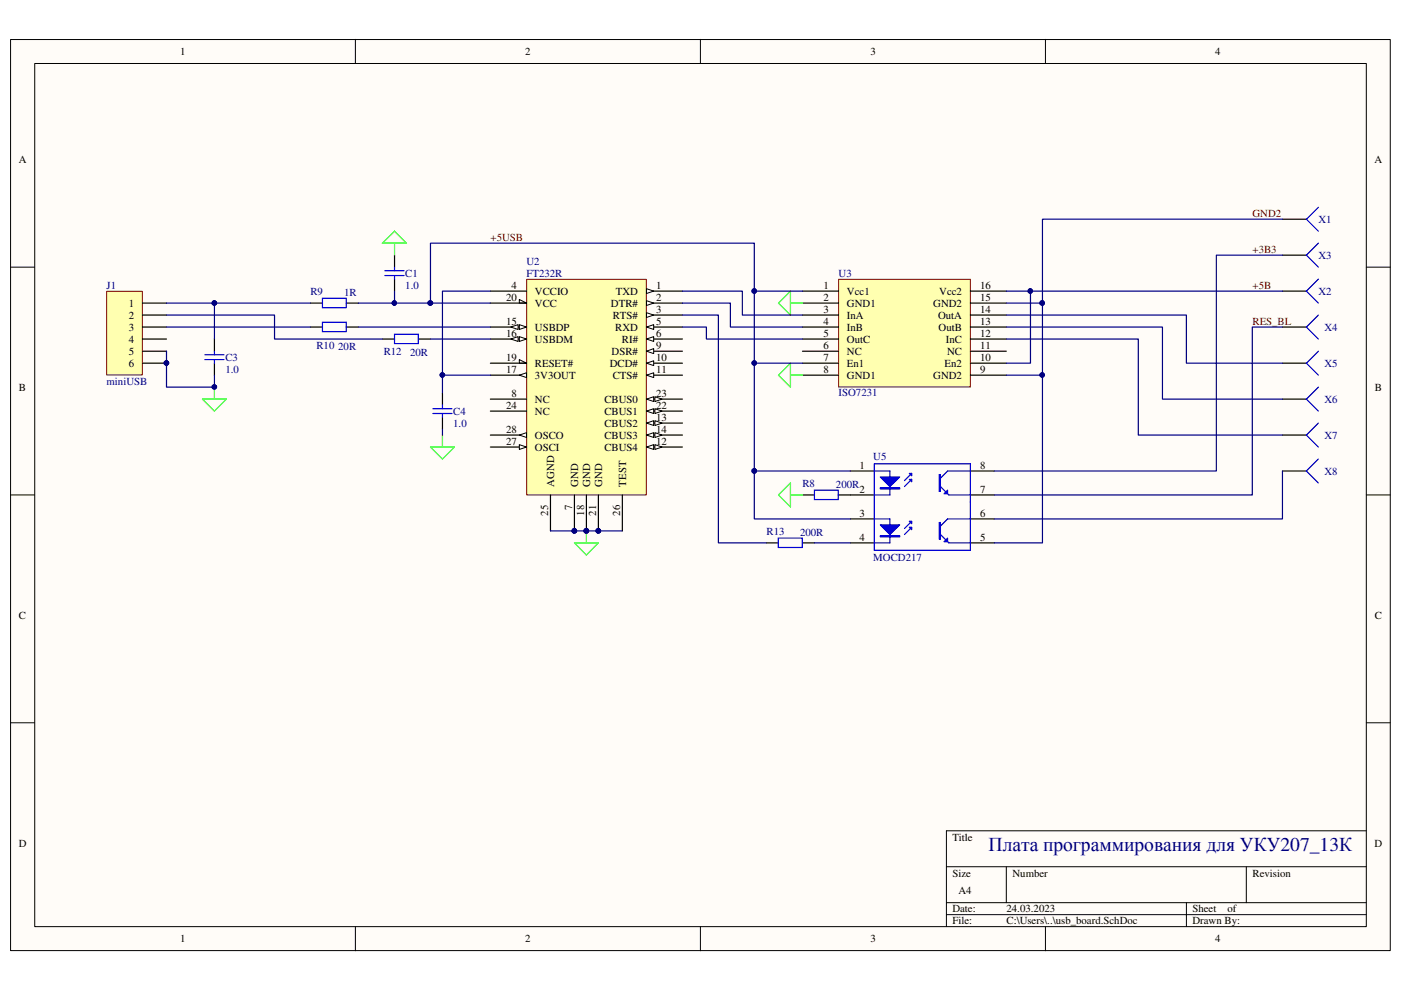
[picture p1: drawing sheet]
<svg xmlns="http://www.w3.org/2000/svg" width="297mm" height="210mm" viewBox="0 0 297 210" stroke-linecap="round" stroke-linejoin="round" font-family="sans-serif">
<path d="M2.3 8.4h292.5v193.1h-292.5z" fill="#fffcf8"/>
<path d="M2.2 8.4h292.6v193.1h-292.6z" fill="none" stroke="#000" stroke-width=".21"/>
<path d="M7.4 13.5h282.3v183h-282.3z" fill="#fffcf8"/>
<g fill="none" stroke="#000" stroke-width=".21">
<path d="M7.4 13.5h282.3v183h-282.3zM75.3 8.3v5.1M148.5 8.3v5.1M221.7 8.3v5.1M2.2 56.6h5.1M289.7 56.6h5.1M2.2 104.9h5.1M289.7 104.9h5.1M2.2 153.2h5.1M289.7 153.2h5.1M289.7 176.1h-89v20.4M75.3 196.5v5.1"/>
<path d="M148.5 196.5v5.1M200.7 183.8h89M200.7 191.4h89M200.7 193.9h89M213.4 183.8v7.6M221.7 196.5v5.1M251.5 191.4v5.1M264.2 183.8v7.6"/>
</g>
<path d="M111.7 59.3h25.3v45.6h-25.3z" fill="#ffffb0"/>
<path d="M111.7 59.2h25.3v45.7h-25.3z" fill="none" stroke="#800000" stroke-width=".21"/>
<path d="M137.1 61.7h7.6" fill="none" stroke="#000" stroke-width=".25"/>
<path d="M137.1 61.2l1.5 .5-1.5 .5z" fill="#fffcf8"/>
<path d="M137.1 61.2l1.5 .5-1.5 .5z" fill="none" stroke="#000" stroke-width=".21"/>
<path d="M137.1 64.3h7.6" fill="none" stroke="#000" stroke-width=".25"/>
<path d="M137.1 63.8l1.5 .5-1.5 .5z" fill="#fffcf8"/>
<path d="M137.1 63.8l1.5 .5-1.5 .5z" fill="none" stroke="#000" stroke-width=".21"/>
<path d="M137.1 66.8h7.6" fill="none" stroke="#000" stroke-width=".25"/>
<path d="M137.1 66.3l1.5 .5-1.5 .5z" fill="#fffcf8"/>
<path d="M137.1 66.3l1.5 .5-1.5 .5z" fill="none" stroke="#000" stroke-width=".21"/>
<path d="M104 61.7h7.6M137.1 69.3h7.6" fill="none" stroke="#000" stroke-width=".25"/>
<path d="M137.1 69.3l1.5-.5v1z" fill="#fffcf8"/>
<path d="M137.1 69.3l1.5-.5v1z" fill="none" stroke="#000" stroke-width=".21"/>
<path d="M137.1 71.9h7.6" fill="none" stroke="#000" stroke-width=".25"/>
<path d="M137.1 71.9l1.5-.5v1z" fill="#fffcf8"/>
<path d="M137.1 71.9l1.5-.5v1z" fill="none" stroke="#000" stroke-width=".21"/>
<path d="M121.8 104.9v7.7" fill="none" stroke="#000" stroke-width=".25"/>
<circle cx="121.8" cy="112.5" r=".49" fill="#000080"/>
<circle cx="121.8" cy="112.5" r=".49" fill="none" stroke="#000080" stroke-width=".21"/>
<path d="M124.3 104.9v7.7" fill="none" stroke="#000" stroke-width=".25"/>
<circle cx="124.3" cy="112.5" r=".49" fill="#000080"/>
<circle cx="124.3" cy="112.5" r=".49" fill="none" stroke="#000080" stroke-width=".21"/>
<path d="M126.9 104.9v7.7" fill="none" stroke="#000" stroke-width=".25"/>
<circle cx="126.9" cy="112.5" r=".48" fill="#000080"/>
<circle cx="126.9" cy="112.5" r=".48" fill="none" stroke="#000080" stroke-width=".21"/>
<path d="M137.1 74.5h7.6M104 84.6h7.6M104 87.2h7.6" fill="none" stroke="#000" stroke-width=".25"/>
<path d="M137.1 74.5l1.5-.6v1.1z" fill="#fffcf8"/>
<path d="M137.1 74.5l1.5-.6v1.1z" fill="none" stroke="#000" stroke-width=".21"/>
<path d="M137.1 77h7.6" fill="none" stroke="#000" stroke-width=".25"/>
<path d="M137.1 77l1.5-.5v1z" fill="#fffcf8"/>
<path d="M137.1 77l1.5-.5v1z" fill="none" stroke="#000" stroke-width=".21"/>
<path d="M137.1 79.5h7.6" fill="none" stroke="#000" stroke-width=".25"/>
<path d="M137.1 79.5l1.5-.5v1.1z" fill="#fffcf8"/>
<path d="M137.1 79.5l1.5-.5v1.1z" fill="none" stroke="#000" stroke-width=".21"/>
<path d="M137.1 94.8h7.6" fill="none" stroke="#000" stroke-width=".25"/>
<path d="M137.1 94.8l1.5-.5v1z" fill="#fffcf8"/>
<path d="M137.1 94.8l1.5-.5v1z" fill="none" stroke="#000" stroke-width=".21"/>
<path d="M138.8 94.3l1.6 .5-1.6 .5z" fill="#fffcf8"/>
<path d="M138.8 94.3l1.6 .5-1.6 .5z" fill="none" stroke="#000" stroke-width=".21"/>
<path d="M137.1 89.7h7.6" fill="none" stroke="#000" stroke-width=".25"/>
<path d="M137.1 89.7l1.5-.5v1z" fill="#fffcf8"/>
<path d="M137.1 89.7l1.5-.5v1z" fill="none" stroke="#000" stroke-width=".21"/>
<path d="M138.8 89.2l1.6 .5-1.6 .5z" fill="#fffcf8"/>
<path d="M138.8 89.2l1.6 .5-1.6 .5z" fill="none" stroke="#000" stroke-width=".21"/>
<path d="M137.1 92.2h7.6" fill="none" stroke="#000" stroke-width=".25"/>
<path d="M137.1 92.2l1.5-.5v1.1z" fill="#fffcf8"/>
<path d="M137.1 92.2l1.5-.5v1.1z" fill="none" stroke="#000" stroke-width=".21"/>
<path d="M138.8 91.7l1.6 .5-1.6 .6z" fill="#fffcf8"/>
<path d="M138.8 91.7l1.6 .5-1.6 .6z" fill="none" stroke="#000" stroke-width=".21"/>
<path d="M137.1 87.2h7.6" fill="none" stroke="#000" stroke-width=".25"/>
<path d="M137.1 87.2l1.5-.5v1z" fill="#fffcf8"/>
<path d="M137.1 87.2l1.5-.5v1z" fill="none" stroke="#000" stroke-width=".21"/>
<path d="M138.8 86.7l1.6 .5-1.6 .5z" fill="#fffcf8"/>
<path d="M138.8 86.7l1.6 .5-1.6 .5z" fill="none" stroke="#000" stroke-width=".21"/>
<path d="M137.1 84.6h7.6" fill="none" stroke="#000" stroke-width=".25"/>
<path d="M137.1 84.6l1.5-.5v1z" fill="#fffcf8"/>
<path d="M137.1 84.6l1.5-.5v1z" fill="none" stroke="#000" stroke-width=".21"/>
<path d="M138.8 84.1l1.6 .5-1.6 .5z" fill="#fffcf8"/>
<path d="M138.8 84.1l1.6 .5-1.6 .5z" fill="none" stroke="#000" stroke-width=".21"/>
<path d="M104 69.3h7.6" fill="none" stroke="#000" stroke-width=".25"/>
<path d="M110.1 68.8l1.5 .5-1.5 .5z" fill="#fffcf8"/>
<path d="M110.1 68.8l1.5 .5-1.5 .5z" fill="none" stroke="#000" stroke-width=".21"/>
<path d="M108.3 69.3l1.6-.5v1z" fill="#fffcf8"/>
<path d="M108.3 69.3l1.6-.5v1z" fill="none" stroke="#000" stroke-width=".21"/>
<path d="M104 71.9h7.6" fill="none" stroke="#000" stroke-width=".25"/>
<path d="M110.1 71.4l1.5 .5-1.5 .5z" fill="#fffcf8"/>
<path d="M110.1 71.4l1.5 .5-1.5 .5z" fill="none" stroke="#000" stroke-width=".21"/>
<path d="M108.3 71.9l1.6-.5v1z" fill="#fffcf8"/>
<path d="M108.3 71.9l1.6-.5v1z" fill="none" stroke="#000" stroke-width=".21"/>
<path d="M104 79.5h7.6" fill="none" stroke="#000" stroke-width=".25"/>
<path d="M110.1 79.5l1.5-.5v1.1z" fill="#fffcf8"/>
<path d="M110.1 79.5l1.5-.5v1.1zM110.1 76.2l1.5 .8h-1.5zM110.1 63.5l1.5 .8h-1.5z" fill="none" stroke="#000" stroke-width=".21"/>
<path d="M104 77h7.6M104 64.3h7.6M104 94.8h7.6M116.7 104.9v7.7M131.9 104.9v7.7" fill="none" stroke="#000" stroke-width=".25"/>
<path d="M110.1 94.3l1.5 .5-1.5 .5z" fill="#fffcf8"/>
<path d="M110.1 94.3l1.5 .5-1.5 .5z" fill="none" stroke="#000" stroke-width=".21"/>
<path d="M104 92.2h7.6" fill="none" stroke="#000" stroke-width=".25"/>
<path d="M110.1 92.2l1.5-.5v1.1z" fill="#fffcf8"/>
<path d="M110.1 92.2l1.5-.5v1.1z" fill="none" stroke="#000" stroke-width=".21"/>
<circle cx="121.8" cy="112.5" r=".49" fill="#000080"/>
<circle cx="121.8" cy="112.5" r=".49" fill="none" stroke="#000080" stroke-width=".21"/>
<circle cx="124.3" cy="112.5" r=".49" fill="#000080"/>
<circle cx="124.3" cy="112.5" r=".49" fill="none" stroke="#000080" stroke-width=".21"/>
<circle cx="126.9" cy="112.5" r=".48" fill="#000080"/>
<circle cx="126.9" cy="112.5" r=".48" fill="none" stroke="#000080" stroke-width=".21"/>
<path d="M22.6 61.8h7.6v17.7h-7.6z" fill="#ffffb0"/>
<path d="M22.6 61.8h7.6v17.7h-7.6z" fill="none" stroke="#800000" stroke-width=".21"/>
<path d="M30.2 64.3h5.1M30.2 66.8h5.1M30.2 69.3h5.1M30.2 71.9h5.1M30.2 74.5h5.1M30.2 77h5.1" fill="none" stroke="#000" stroke-width=".25"/>
<circle cx="35.3" cy="77" r=".48" fill="#000080"/>
<circle cx="35.3" cy="77" r=".48" fill="none" stroke="#000080" stroke-width=".21"/>
<circle cx="35.3" cy="77" r=".48" fill="#000080"/>
<circle cx="35.3" cy="77" r=".48" fill="none" stroke="#000080" stroke-width=".21"/>
<path d="M45.5 71.9v2.6M45.5 77v2.5M65.8 69.3h2.6M73.4 69.3h2.6M81.1 71.9h2.5M88.7 71.9h2.6" fill="none" stroke="#000" stroke-width=".25"/>
<path d="M43.4 75.2h4.1M43.4 76.2h4.1M45.5 74.5v.7M45.5 76.2v.8M68.4 68.3h5v2h-5zM83.6 70.9h5.1v2h-5.1z" fill="none" stroke="#00f" stroke-width=".25"/>
<path d="M121.8 115.1h5.1l-2.6 2.6zM124.3 112.6v2.5" fill="none" stroke="#0f0" stroke-width=".25"/>
<circle cx="124.3" cy="112.5" r=".49" fill="#000080"/>
<circle cx="124.3" cy="112.5" r=".49" fill="none" stroke="#000080" stroke-width=".21"/>
<path d="M83.6 54.1v2.5M83.6 59.2v2.5M65.8 64.3h2.6M73.4 64.3h2.6M93.8 83.4v2.5M93.8 88.4v2.6" fill="none" stroke="#000" stroke-width=".25"/>
<path d="M81.6 58.4h4.1M81.6 57.4h4.1M83.6 56.6v.8M83.6 58.4v.8M68.4 63.2h5v2h-5zM91.8 86.7h4M91.8 87.7h4M93.8 85.9v.8M93.8 87.7v.7" fill="none" stroke="#00f" stroke-width=".25"/>
<path d="M177.8 59.3h27.9v22.7h-27.9z" fill="#ffffb0"/>
<path d="M177.8 59.2h27.9v22.8h-27.9z" fill="none" stroke="#800000" stroke-width=".21"/>
<g fill="none" stroke="#000" stroke-width=".25">
<path d="M271.9 46.5h5.1M271.9 54.1h5.1M170.1 61.7h7.7M170.1 64.3h7.7M170.1 66.8h7.7M170.1 69.3h7.7M170.1 71.9h7.7M170.1 74.5h7.7M170.1 77h7.7M170.1 79.5h7.7M205.7 61.7h7.7M205.7 64.3h7.7"/>
<path d="M205.7 66.8h7.7M205.7 69.3h7.7M205.7 71.9h7.7M205.7 74.5h7.7M205.7 77h7.7M205.7 79.5h7.7M271.9 61.7h5.1M271.9 69.3h5.1M271.9 77h5.1M271.9 84.6h5.1M271.9 92.2h5.1M271.9 99.9h5.1"/>
</g>
<path d="M279.5 43.9l-2.5 2.6 2.5 2.5M279.5 59.2l-2.5 2.5 2.5 2.6M279.5 51.6l-2.5 2.5 2.5 2.5M279.5 66.8l-2.5 2.5 2.5 2.6M279.5 74.5l-2.5 2.5 2.5 2.5M279.5 82.1l-2.5 2.5 2.5 2.6M279.5 89.7l-2.5 2.5 2.5 2.6M279.5 97.3l-2.5 2.6 2.5 2.5" fill="none" stroke="#00f" stroke-width=".25"/>
<path d="M42.9 84.6h5.1l-2.5 2.6zM45.5 82.1v2.5" fill="none" stroke="#0f0" stroke-width=".25"/>
<circle cx="45.4" cy="82" r=".48" fill="#000080"/>
<circle cx="45.4" cy="82" r=".48" fill="none" stroke="#000080" stroke-width=".21"/>
<path d="M81.1 51.6l2.5-2.6 2.6 2.6zM83.6 51.6v2.5M165.1 64.3l2.5-2.6v5.1zM167.6 77v5.1l-2.5-2.6zM167.6 79.5h2.5M167.6 64.3h2.5M91.3 94.8h5l-2.5 2.5zM93.8 92.2v2.6" fill="none" stroke="#0f0" stroke-width=".25"/>
<path d="M180.3 99.9h5.1M205.7 99.9h5.1M162.5 115.1h2.6M170.1 115.1h2.6M180.3 104.9h5.1M205.7 104.9h5.1" fill="none" stroke="#000" stroke-width=".25"/>
<path d="M185.4 99.9h3.3v5h-3.3M205.7 99.9h-4.8l-1.5 1.5M165 114.1h5.1v2h-5.1zM193.3 101.6l-1.5 1.6M193.3 100.4l-1.5 1.5M199.4 103.2l1.8 1.7h4.5M205.7 106.5v-8.2h-20.3v10.2" fill="none" stroke="#00f" stroke-width=".25"/>
<path d="M186.6 101.1h4.2l-2.1 2.1z" fill="#00f"/>
<path d="M186.6 101.1h4.2l-2.1 2.1zM186.6 103.4h4.2v.3h-4.2zM186.6 103.5h4.2" fill="none" stroke="#00f" stroke-width=".25"/>
<path d="M192.8 100.4h.5v.5z" fill="#00f"/>
<path d="M192.8 100.4h.5v.5z" fill="none" stroke="#00f" stroke-width=".25"/>
<path d="M192.8 101.6h.5v.6z" fill="#00f"/>
<path d="M192.8 101.6h.5v.6zM199.1 100.6h.3v3.6h-.3zM199.3 100.6v3.6" fill="none" stroke="#00f" stroke-width=".25"/>
<path d="M200.1 104.7l.8-.8v.8z" fill="#00f"/>
<path d="M185.4 110h3.3v5.1h-3.3M193.3 111.8l-1.5 1.5M193.3 110.5l-1.5 1.6M199.4 113.3l1.8 1.8h4.5M200.9 103.9v.8h-.8zM205.7 110h-4.8l-1.5 1.5M205.7 106.5v10.2h-20.3v-8.2" fill="none" stroke="#00f" stroke-width=".25"/>
<path d="M180.3 110h5.1M180.3 115.1h5.1M205.7 110h5.1M205.7 115.1h5.1" fill="none" stroke="#000" stroke-width=".25"/>
<path d="M186.6 111.3h4.2l-2.1 2z" fill="#00f"/>
<path d="M186.6 111.3h4.2l-2.1 2zM186.6 113.6h4.2v.2h-4.2zM186.6 113.7h4.2" fill="none" stroke="#00f" stroke-width=".25"/>
<path d="M192.8 110.5h.5v.5z" fill="#00f"/>
<path d="M192.8 110.5h.5v.5z" fill="none" stroke="#00f" stroke-width=".25"/>
<path d="M192.8 111.8h.5v.5z" fill="#00f"/>
<path d="M192.8 111.8h.5v.5zM199.1 110.8h.3v3.5h-.3zM199.3 110.8v3.5" fill="none" stroke="#00f" stroke-width=".25"/>
<path d="M200.1 114.9l.8-.8v.8z" fill="#00f"/>
<path d="M172.7 103.9h5v2h-5zM200.9 114.1v.8h-.8z" fill="none" stroke="#00f" stroke-width=".25"/>
<path d="M170.1 104.9h2.6M177.8 104.9h2.5" fill="none" stroke="#000" stroke-width=".25"/>
<path d="M167.6 102.4v5.1l-2.5-2.6zM167.6 104.9h2.5" fill="none" stroke="#0f0" stroke-width=".25"/>
<path d="M35.3 66.8h22.9v5.1h22.9M35.3 64.3h10.2v7.6M35.3 69.3h30.5M76 69.3h28M91.3 71.9h12.7" fill="none" stroke="#000080" stroke-width=".25"/>
<circle cx="45.4" cy="64.2" r=".49" fill="#000080"/>
<circle cx="45.4" cy="64.2" r=".49" fill="none" stroke="#000080" stroke-width=".21"/>
<path d="M35.3 74.5v7.6h10.2v-2.6" fill="none" stroke="#000080" stroke-width=".25"/>
<circle cx="45.4" cy="82" r=".48" fill="#000080"/>
<circle cx="45.4" cy="82" r=".48" fill="none" stroke="#000080" stroke-width=".21"/>
<circle cx="35.3" cy="77" r=".48" fill="#000080"/>
<circle cx="35.3" cy="77" r=".48" fill="none" stroke="#000080" stroke-width=".21"/>
<path d="M45.5 64.3h20.3" fill="none" stroke="#000080" stroke-width=".25"/>
<circle cx="45.4" cy="64.2" r=".49" fill="#000080"/>
<circle cx="45.4" cy="64.2" r=".49" fill="none" stroke="#000080" stroke-width=".21"/>
<path d="M76 64.3h28" fill="none" stroke="#000080" stroke-width=".25"/>
<circle cx="83.6" cy="64.2" r=".48" fill="#000080"/>
<circle cx="83.6" cy="64.2" r=".48" fill="none" stroke="#000080" stroke-width=".21"/>
<circle cx="91.2" cy="64.2" r=".5" fill="#000080"/>
<circle cx="91.2" cy="64.2" r=".5" fill="none" stroke="#000080" stroke-width=".21"/>
<path d="M104 79.5h-10.2v3.9" fill="none" stroke="#000080" stroke-width=".25"/>
<circle cx="93.8" cy="79.5" r=".48" fill="#000080"/>
<circle cx="93.8" cy="79.5" r=".48" fill="none" stroke="#000080" stroke-width=".21"/>
<path d="M116.7 112.6h15.2" fill="none" stroke="#000080" stroke-width=".25"/>
<circle cx="121.8" cy="112.5" r=".49" fill="#000080"/>
<circle cx="121.8" cy="112.5" r=".49" fill="none" stroke="#000080" stroke-width=".21"/>
<circle cx="124.3" cy="112.5" r=".49" fill="#000080"/>
<circle cx="124.3" cy="112.5" r=".49" fill="none" stroke="#000080" stroke-width=".21"/>
<circle cx="126.9" cy="112.5" r=".48" fill="#000080"/>
<circle cx="126.9" cy="112.5" r=".48" fill="none" stroke="#000080" stroke-width=".21"/>
<path d="M83.6 61.7v2.6" fill="none" stroke="#000080" stroke-width=".25"/>
<circle cx="83.6" cy="64.2" r=".48" fill="#000080"/>
<circle cx="83.6" cy="64.2" r=".48" fill="none" stroke="#000080" stroke-width=".21"/>
<path d="M104 61.7h-10.2v17.8" fill="none" stroke="#000080" stroke-width=".25"/>
<circle cx="93.8" cy="79.5" r=".48" fill="#000080"/>
<circle cx="93.8" cy="79.5" r=".48" fill="none" stroke="#000080" stroke-width=".21"/>
<path d="M213.4 64.3h7.6v50.8h-10.2M93.8 91v1.2" fill="none" stroke="#000080" stroke-width=".25"/>
<circle cx="221" cy="64.2" r=".49" fill="#000080"/>
<circle cx="221" cy="64.2" r=".49" fill="none" stroke="#000080" stroke-width=".21"/>
<circle cx="221" cy="79.5" r=".48" fill="#000080"/>
<circle cx="221" cy="79.5" r=".48" fill="none" stroke="#000080" stroke-width=".21"/>
<path d="M213.4 79.5h7.6" fill="none" stroke="#000080" stroke-width=".25"/>
<circle cx="221" cy="79.5" r=".48" fill="#000080"/>
<circle cx="221" cy="79.5" r=".48" fill="none" stroke="#000080" stroke-width=".21"/>
<path d="M271.9 46.5h-50.9v17.8M144.7 69.3h5.1v2.6h20.3M144.7 64.3h10.2v5h15.2M144.7 66.8h7.6v48.3h10.2" fill="none" stroke="#000080" stroke-width=".25"/>
<circle cx="221" cy="64.2" r=".49" fill="#000080"/>
<circle cx="221" cy="64.2" r=".49" fill="none" stroke="#000080" stroke-width=".21"/>
<path d="M213.4 66.8h38.1v10.2h20.4M213.4 69.3h33.1v15.3h25.4M213.4 71.9h27.9v20.3h30.6M213.4 61.7h58.5M271.9 99.9v10.1h-61.1" fill="none" stroke="#000080" stroke-width=".25"/>
<circle cx="218.4" cy="61.7" r=".48" fill="#000080"/>
<circle cx="218.4" cy="61.7" r=".48" fill="none" stroke="#000080" stroke-width=".21"/>
<path d="M159.9 61.7v-10.1h-68.6v12.7" fill="none" stroke="#000080" stroke-width=".25"/>
<circle cx="159.9" cy="61.7" r=".49" fill="#000080"/>
<circle cx="159.9" cy="61.7" r=".49" fill="none" stroke="#000080" stroke-width=".21"/>
<circle cx="91.2" cy="64.2" r=".5" fill="#000080"/>
<circle cx="91.2" cy="64.2" r=".5" fill="none" stroke="#000080" stroke-width=".21"/>
<path d="M218.5 61.7v15.3h-5.1" fill="none" stroke="#000080" stroke-width=".25"/>
<circle cx="218.4" cy="61.7" r=".48" fill="#000080"/>
<circle cx="218.4" cy="61.7" r=".48" fill="none" stroke="#000080" stroke-width=".21"/>
<path d="M159.9 77h10.2" fill="none" stroke="#000080" stroke-width=".25"/>
<circle cx="159.9" cy="77" r=".48" fill="#000080"/>
<circle cx="159.9" cy="77" r=".48" fill="none" stroke="#000080" stroke-width=".21"/>
<path d="M271.9 54.1h-14v45.8h-47.1M144.7 61.7h12.7v5.1h12.7M170.1 61.7h-10.2v48.3h20.4M271.9 69.3h-6.4v35.6h-54.7" fill="none" stroke="#000080" stroke-width=".25"/>
<circle cx="159.9" cy="99.8" r=".49" fill="#000080"/>
<circle cx="159.9" cy="99.8" r=".49" fill="none" stroke="#000080" stroke-width=".21"/>
<circle cx="159.9" cy="77" r=".48" fill="#000080"/>
<circle cx="159.9" cy="77" r=".48" fill="none" stroke="#000080" stroke-width=".21"/>
<circle cx="159.9" cy="61.7" r=".49" fill="#000080"/>
<circle cx="159.9" cy="61.7" r=".49" fill="none" stroke="#000080" stroke-width=".21"/>
<path d="M159.9 99.9h20.4M172.7 115.1h7.6" fill="none" stroke="#000080" stroke-width=".25"/>
<circle cx="159.9" cy="99.8" r=".49" fill="#000080"/>
<circle cx="159.9" cy="99.8" r=".49" fill="none" stroke="#000080" stroke-width=".21"/>
<text font-size="4.1" fill="#000080" x="209.6" y="180.3">Плата программирования для УКУ207_13К</text>
<g font-size="2.3">
<text x="38.2" y="11.7">1</text>
<text x="111.4" y="11.7">2</text>
<text x="184.5" y="11.7">3</text>
<text x="257.6" y="11.7">4</text>
<text x="4" y="34.5">A</text>
<text x="291.4" y="34.5">A</text>
<text x="27.3" y="65.1">1</text>
<text x="107.3" y="63.8">20</text>
<text x="108.5" y="61.3">4</text>
<text x="113.4" y="62.5">VCCIO</text>
<text x="113.4" y="65.1">VCC</text>
<text x="129.5" y="65.1">DTR#</text>
<text x="130.6" y="62.5">TXD</text>
<text x="139.1" y="63.8">2</text>
<text x="139.1" y="61.3">1</text>
<text x="174.6" y="61.3">1</text>
<text x="174.6" y="63.8">2</text>
<text x="179.6" y="62.5">Vcc1</text>
<text x="179.6" y="65.1">GND1</text>
<text x="197.9" y="65.1">GND2</text>
<text x="199.1" y="62.5">Vcc2</text>
<text x="207.8" y="63.8">15</text>
<text x="207.8" y="61.3">16</text>
<text x="27.3" y="67.6">2</text>
<text x="27.3" y="70.1">3</text>
<text x="107.3" y="68.9">15</text>
<text x="107.3" y="71.4">16</text>
<text x="113.4" y="70.1">USBDP</text>
<text x="129.9" y="67.6">RTS#</text>
<text x="130.4" y="70.1">RXD</text>
<text x="139.1" y="71.4">6</text>
<text x="139.1" y="66.3">3</text>
<text x="139.1" y="68.9">5</text>
<text x="174.6" y="66.3">3</text>
<text x="174.6" y="68.9">4</text>
<text x="174.6" y="71.4">5</text>
<text x="179.6" y="67.6">InA</text>
<text x="179.6" y="70.1">InB</text>
<text x="198.9" y="67.6">OutA</text>
<text x="199" y="70.1">OutB</text>
<text x="207.8" y="66.3">14</text>
<text x="207.8" y="68.9">13</text>
<text x="207.8" y="71.4">12</text>
<text x="27.3" y="72.7">4</text>
<text x="27.3" y="75.2">5</text>
<text x="27.3" y="77.8">6</text>
<text x="107.3" y="76.5">19</text>
<text x="113.4" y="72.7">USBDM</text>
<text x="113.4" y="77.8">RESET#</text>
<text x="129.3" y="77.8">DCD#</text>
<text x="129.7" y="75.2">DSR#</text>
<text x="131.9" y="72.7">RI#</text>
<text x="139.1" y="74">9</text>
<text x="139.1" y="76.5">10</text>
<text x="174.6" y="74">6</text>
<text x="174.6" y="76.5">7</text>
<text x="179.6" y="72.7">OutC</text>
<text x="179.6" y="75.2">NC</text>
<text x="179.6" y="77.8">En1</text>
<text x="200.3" y="77.8">En2</text>
<text x="200.5" y="72.7">InC</text>
<text x="200.8" y="75.2">NC</text>
<text x="207.8" y="76.5">10</text>
<text x="207.8" y="74">11</text>
<text x="4" y="82.8">B</text>
<text x="107.3" y="79">17</text>
<text x="113.4" y="80.3">3V3OUT</text>
<text x="129.9" y="80.3">CTS#</text>
<text x="139.1" y="79">11</text>
<text x="174.6" y="79">8</text>
<text x="179.6" y="80.3">GND1</text>
<text x="197.9" y="80.3">GND2</text>
<text x="207.8" y="79">9</text>
<text x="291.5" y="82.8">B</text>
<text x="107.3" y="86.7">24</text>
<text x="108.5" y="84.1">8</text>
<text x="113.4" y="85.4">NC</text>
<text x="113.4" y="88">NC</text>
<text x="128.1" y="88">CBUS1</text>
<text x="128.1" y="85.4">CBUS0</text>
<text x="139.1" y="89.2">13</text>
<text x="139.1" y="86.7">22</text>
<text x="139.1" y="84.1">23</text>
<text x="107.3" y="94.3">27</text>
<text x="107.3" y="91.8">28</text>
<text x="113.4" y="95.6">OSCI</text>
<text x="113.4" y="93">OSCO</text>
<text x="128.1" y="95.6">CBUS4</text>
<text x="128.1" y="90.5">CBUS2</text>
<text x="128.1" y="93">CBUS3</text>
<text x="139.1" y="94.3">12</text>
<text x="139.1" y="91.8">14</text>
<text x="182.2" y="99.4">1</text>
<text x="207.8" y="99.4">8</text>
<text x="117.5" y="103.2" transform="rotate(-90 117.5 103.2)">AGND</text>
<text x="122.6" y="103.2" transform="rotate(-90 122.6 103.2)">GND</text>
<text x="125.1" y="103.2" transform="rotate(-90 125.1 103.2)">GND</text>
<text x="127.7" y="103.2" transform="rotate(-90 127.7 103.2)">GND</text>
<text x="132.8" y="103.2" transform="rotate(-90 132.8 103.2)">TEST</text>
<text x="182.2" y="104.5">2</text>
<text x="207.8" y="104.5">7</text>
<text x="116.2" y="109.3" transform="rotate(-90 116.2 109.3)">25</text>
<text x="121.3" y="108.2" transform="rotate(-90 121.3 108.2)">7</text>
<text x="123.9" y="109.3" transform="rotate(-90 123.9 109.3)">18</text>
<text x="126.4" y="109.3" transform="rotate(-90 126.4 109.3)">21</text>
<text x="131.5" y="109.3" transform="rotate(-90 131.5 109.3)">26</text>
<text x="182.2" y="109.6">3</text>
<text x="207.8" y="109.6">6</text>
<text x="182.2" y="114.6">4</text>
<text x="207.8" y="114.6">5</text>
<text x="4" y="131.2">C</text>
<text x="291.5" y="131.2">C</text>
<text x="4" y="179.5">D</text>
<text x="201.9" y="178.2">Title</text>
<text x="291.4" y="179.5">D</text>
<text x="201.9" y="185.8">Size</text>
<text x="214.7" y="185.8">Number</text>
<text x="265.6" y="185.8">Revision</text>
<text x="203.2" y="189.7">A4</text>
<text x="201.9" y="193.5">Date:</text>
<text x="201.9" y="196">File:</text>
<text x="213.4" y="196">C:\Users\..\usb_board.SchDoc</text>
<text x="213.4" y="193.5">24.03.2023</text>
<text x="252.8" y="196">Drawn By:</text>
<text x="252.8" y="193.5">Sheet</text>
<text x="260.3" y="193.5">of</text>
<text x="38.2" y="199.8">1</text>
<text x="111.4" y="199.8">2</text>
<text x="184.5" y="199.8">3</text>
<text x="257.6" y="199.8">4</text>
</g>
<g font-size="2.3" fill="#800000">
<text x="265.6" y="46">GND2</text>
<text x="104" y="51.1">+5USB</text>
<text x="265.6" y="53.6">+3B3</text>
<text x="265.6" y="61.3">+5B</text>
<text x="265.6" y="68.9">RES_BL</text>
</g>
<g font-size="2.3" fill="#000080">
<text x="279.5" y="47.3">X1</text>
<text x="85.9" y="58.7">C1</text>
<text x="111.6" y="56.2">U2</text>
<text x="111.6" y="58.7">FT232R</text>
<text x="177.8" y="58.7">U3</text>
<text x="279.5" y="54.9">X3</text>
<text x="22.6" y="61.3">J1</text>
<text x="65.8" y="62.5">R9</text>
<text x="73" y="62.8">1R</text>
<text x="85.9" y="61.3">1.0</text>
<text x="279.5" y="62.5">X2</text>
<text x="280.8" y="70.1">X4</text>
<text x="47.8" y="76.5">C3</text>
<text x="67.1" y="74">R10</text>
<text x="71.7" y="74.2">20R</text>
<text x="81.4" y="75.2">R12</text>
<text x="86.9" y="75.5">20R</text>
<text x="280.8" y="77.8">X5</text>
<text x="22.6" y="81.6">miniUSB</text>
<text x="47.8" y="79">1.0</text>
<text x="177.8" y="83.9">ISO7231</text>
<text x="96.1" y="88">C4</text>
<text x="280.8" y="85.4">X6</text>
<text x="96.1" y="90.5">1.0</text>
<text x="280.8" y="93">X7</text>
<text x="185.2" y="97.6">U5</text>
<text x="280.8" y="100.7">X8</text>
<text x="170.1" y="103.2">R8</text>
<text x="177.2" y="103.5">200R</text>
<text x="162.5" y="113.4">R13</text>
<text x="169.6" y="113.6">200R</text>
<text x="185.2" y="119">MOCD217</text>
</g>
</svg>
